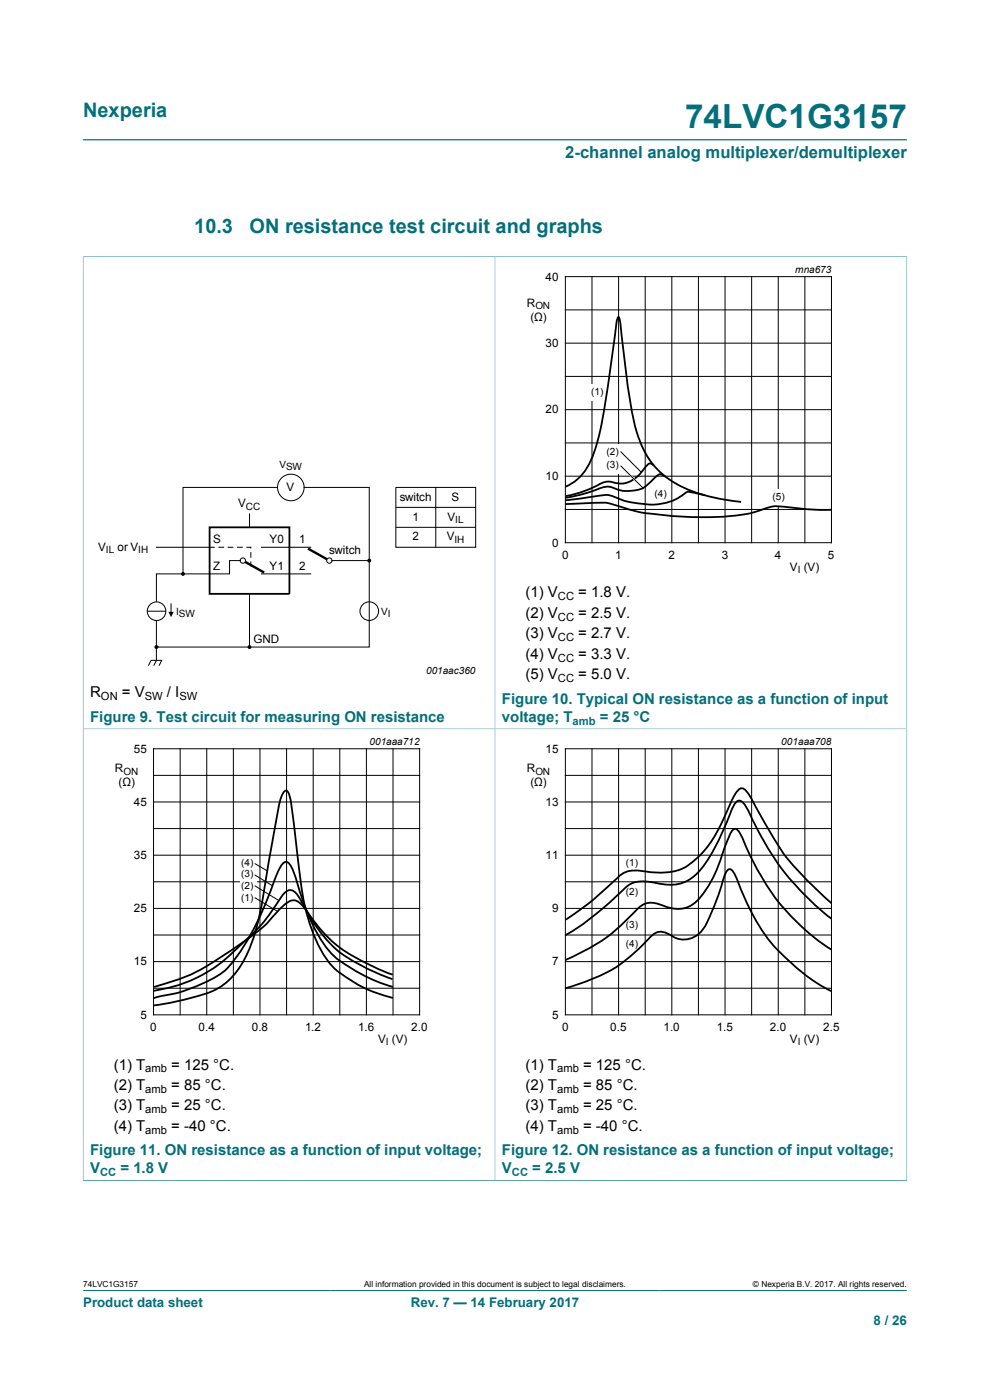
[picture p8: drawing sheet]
<svg xmlns="http://www.w3.org/2000/svg" width="210mm" height="297mm" viewBox="0 0 210 297" stroke-linecap="round" stroke-linejoin="round" font-family="sans-serif">
<path d="M17.6 29.7h174.8M17.6 54.4v100.2h87.4v-100.1h-87.4M17.6 273.8h174.8" fill="none" stroke="#036f7b" stroke-width=".21"/>
<g fill="none" stroke="#000" stroke-width=".21">
<path d="M31.5 141.2l.5-1.1h2.3l-.6 1.1M33.2 140.1l-.6 1.1"/>
<circle cx="78.3" cy="129.6" r="1.98"/>
</g>
<path d="M65.3 116.4l4.6 2.5" fill="none" stroke="#000" stroke-width=".51"/>
<circle cx="69.9" cy="118.9" r=".56" fill="#fff"/>
<g fill="none" stroke="#000" stroke-width=".21">
<path d="M70.4 118.9h7.9"/>
<circle cx="69.9" cy="118.9" r=".56"/>
</g>
<path d="M51.5 118.9l4.5 2.6" fill="none" stroke="#000" stroke-width=".51"/>
<circle cx="51.5" cy="118.9" r=".56" fill="#fff"/>
<g fill="none" stroke="#000" stroke-width=".21">
<path d="M119.9 58.7h56.5v56.4h-56.5zM125.6 58.7v56.4M131.2 58.7v56.4M136.9 58.7v56.4M142.5 58.7v56.4M148.2 58.7v56.4M153.8 58.7v56.4M159.4 58.7v56.4M165.1 58.7v56.4M170.7 58.7v56.4M119.9 79.9h56.5M119.9 72.8h56.5"/>
<path d="M119.9 65.7h56.5M119.9 94h56.5M119.9 86.9h56.5M33.2 116.1h12.2M46.4 116.1h1M48.4 116.1h1M50.4 116.1h1M51 118.9h-2.3v2.8h-15.5v6M52.4 116.1h.8v.1M52.9 109v2.9M53.2 117.2v1M53.2 119.2v.9"/>
<path d="M55.5 116.1h10.4M58.9 103.4h-20.1v18.3M64.5 103.4h13.8v33.9h-25.4M84 103.4h16.9v12.7h-16.9zM84 107.6h16.9M84 111.9h16.9M92.4 103.4v12.7M119.9 108.1h56.5M119.9 101h56.5M31.2 129.7h4M33.2 131.6v8.5M36.3 128.1v2.1"/>
<path d="M52.9 126v11.3h-19.7M55.5 121.7h10.4"/>
<circle cx="51.5" cy="118.9" r=".56"/>
<circle cx="61.7" cy="103.4" r="2.81"/>
<circle cx="33.2" cy="129.7" r="1.98"/>
</g>
<g fill="#000">
<path d="M35.7 129.8h1.1l-.5 1.1z"/>
<circle cx="78.3" cy="118.9" r=".28"/>
<circle cx="33.2" cy="137.3" r=".28"/>
<circle cx="38.8" cy="121.7" r=".28"/>
<circle cx="52.9" cy="137.3" r=".28"/>
</g>
<g fill="none" stroke="#000" stroke-width=".25">
<circle cx="78.3" cy="118.9" r=".28"/>
<circle cx="33.2" cy="137.3" r=".28"/>
<circle cx="38.8" cy="121.7" r=".28"/>
<circle cx="52.9" cy="137.3" r=".28"/>
</g>
<path d="M138.7 98.8a.91 .91 0 0 0-.8-.5 .91 .91 0 0 0-.8 .6 8.3 8.3 0 0 1-4.5 3.6l-1.5 .1a4.7 4.7 0 0 0-3.6-.1 23.5 23.5 0 0 1-7.6 2.7M44.5 111.9h16.9v14.1h-16.9zM141.1 101h-.1a1.23 1.23 0 0 0-1.8 0l-1 1a5.9 5.9 0 0 1-5.4 2.2l-2-.4a4.2 4.2 0 0 0-4.4 .1 32.2 32.2 0 0 1-6.5 1.7" fill="none" stroke="#000" stroke-width=".38"/>
<path d="M192.4 54.4v100.2h-87.4v-100.1h87.4" fill="none" stroke="#036f7b" stroke-width=".21"/>
<path d="M107.2 55.9h81.9v66.3h-81.9z" fill="none" stroke="#fff" stroke-width=".21"/>
<g fill="#fff">
<path d="M125 81.5h3.4v3.4h-3.4z"/>
<path d="M128.3 94.3h3.4v3.4h-3.4z"/>
<path d="M128.3 97.1h3.4v3.4h-3.4z"/>
<path d="M138.5 103.2h3.4v3.5h-3.4z"/>
<path d="M163.5 103.8h3.4v3.4h-3.4z"/>
</g>
<path d="M119.9 103.3a11 11 0 0 0 6.2-7.4 106.7 106.7 0 0 0 3.5-18.7l.7-5a15.9 15.9 0 0 1 .9-4.9l.3 .9 .6 5.4a126.6 126.6 0 0 0 2.9 18 17.9 17.9 0 0 0 12.4 12.8 43 43 0 0 0 9.8 2.1M119.9 106.9l5.5-.2a12.3 12.3 0 0 1 6.9 1 42.3 42.3 0 0 0 9.4 1.7 57.9 57.9 0 0 0 18.4-.8l.8-.2a9.6 9.6 0 0 1 6.8-.7l4.7 .4h4M149.5 105.1l-2.4-.6a1.93 1.93 0 0 0-2.5 .6 13.1 13.1 0 0 1-10.1 1.6l-3-.8a5.5 5.5 0 0 0-4.5-.7l-7.1 .9M83.3 207.7a43.1 43.1 0 0 1-11.8-6.1 39.9 39.9 0 0 1-8.1-11.4 2.01 2.01 0 0 0-2.4-1.2 11.3 11.3 0 0 0-2.7 3.3 41.4 41.4 0 0 1-8.3 9.1 30.1 30.1 0 0 1-17.4 8.8M83.3 206.8a44.2 44.2 0 0 1-12.8-7.1l-2.7-2.8-2-2.6a8.8 8.8 0 0 0-3.1-3.3 3 3 0 0 0-2.7 1.2l-.9 .9a30.9 30.9 0 0 1-8.1 7.2l-2.6 1.7a39.8 39.8 0 0 1-12.8 6.5l-2.9 .9M83.3 209.4a35.8 35.8 0 0 1-12.6-6.7 30.8 30.8 0 0 1-6.5-11.7l-1.1-3.7a9.1 9.1 0 0 0-2.1-4.4 1.46 1.46 0 0 0-1.7 1.2l-1.3 3.4a62 62 0 0 1-8.7 16.7 17.1 17.1 0 0 1-7.7 5 28.7 28.7 0 0 1-8 2.2l-1 .4M83.3 211.7a27.8 27.8 0 0 1-13.1-7 31.7 31.7 0 0 1-5.9-14.2l-1.5-11.5a83.2 83.2 0 0 0-1.5-10.7l-.3-.4-.3-.2a2.22 2.22 0 0 0-1.2 1.8l-2.4 12.8a160.6 160.6 0 0 1-2.8 15 22.8 22.8 0 0 1-5.8 10.7 14.6 14.6 0 0 1-7 3.4l-4.4 1.1-4.5 .8" fill="none" stroke="#000" stroke-width=".38"/>
<path d="M131.7 95.9l4 4M131.7 98.9l4.4 4.3" fill="none" stroke="#fff" stroke-width=".38"/>
<g fill="none" stroke="#000" stroke-width=".21">
<path d="M131.7 95.9l4.3 4.3M131.7 98.9l4.7 4.6M32.6 158.8h56.4v56.5h-56.4zM38.2 158.8v56.5M43.9 158.8v56.5M49.5 158.8v56.5M55.1 158.8v56.5M60.8 158.8v56.5M66.4 158.8v56.5M72.1 158.8v56.5M77.7 158.8v56.5M83.4 158.8v56.5"/>
<path d="M32.6 164.5h56.4M32.6 175.8h56.4M32.6 170.1h56.4M32.6 187.1h56.4M32.6 198.4h56.4M32.6 181.4h56.4M32.6 192.7h56.4M32.6 209.6h56.4M32.6 204h56.4"/>
</g>
<path d="M17.6 250.4h87.4v-95.8h-87.4v95.9" fill="none" stroke="#036f7b" stroke-width=".21"/>
<path d="M19.9 156h81.8v66.3h-81.8z" fill="none" stroke="#fff" stroke-width=".21"/>
<path d="M50.9 182.5h3.5v9.4h-3.5z" fill="#fff"/>
<g fill="none" stroke="#000" stroke-width=".21">
<path d="M119.9 158.8h56.5v56.5h-56.5zM125.6 158.8v56.5M131.2 158.8v56.5M136.9 158.8v56.5M142.5 158.8v56.5M148.2 158.8v56.5M153.8 158.8v56.5M159.4 158.8v56.5M165.1 158.8v56.5M170.7 158.8v56.5M119.9 164.5h56.5M119.9 175.8h56.5"/>
<path d="M119.9 170.1h56.5M54 190.4l4.8 2.9M54 187.9l5.1 3.1M54 185.6l3.9 2.3M54 183.2l2.7 1.6M119.9 187.1h56.5M119.9 198.4h56.5M119.9 181.4h56.5M119.9 192.7h56.5M119.9 209.6h56.5M119.9 204h56.5"/>
</g>
<path d="M192.4 250.4h-87.4v-95.8h87.4v95.9" fill="none" stroke="#036f7b" stroke-width=".21"/>
<path d="M107.2 156h81.9v66.3h-81.9z" fill="none" stroke="#fff" stroke-width=".21"/>
<path d="M176.3 191.6l-1.5-1.4a52.9 52.9 0 0 1-13-16.3l-2-3.8a6 6 0 0 0-2.2-2.8 1.44 1.44 0 0 0-1.5 1l-1.5 2.9a29.4 29.4 0 0 1-6.7 10.8 10.3 10.3 0 0 1-8.9 3.1 22.7 22.7 0 0 0-5.7-.3 10.2 10.2 0 0 0-3.6 2.6l-4.2 3.7-5.6 4M176.3 194.9a55.3 55.3 0 0 1-17.2-22.1 4.7 4.7 0 0 0-2.2-2.9 1.66 1.66 0 0 0-1.4 1.3l-.3 .6a46.4 46.4 0 0 1-6.8 13 8 8 0 0 1-8.1 2.7l-2.2-.4a5.8 5.8 0 0 0-6.3 2 66.2 66.2 0 0 1-11.9 9.3M120 209.6a39.1 39.1 0 0 0 12.2-5.5l2.8-2.4 2.5-2.5a3.1 3.1 0 0 1 4.4-1 5 5 0 0 0 7.4-1.3 56.7 56.7 0 0 0 4.5-11.3l.6-1 .3-.2a1.99 1.99 0 0 1 1.4 1.7 50 50 0 0 0 7.9 14.5 44.8 44.8 0 0 0 12.3 9.7M176.4 201.5a46.7 46.7 0 0 1-18-21.6 11.6 11.6 0 0 0-2-3.9l-.4-.2a1.61 1.61 0 0 0-1.2 1.4l-1.1 2.7a28.9 28.9 0 0 1-5.8 11.2 6 6 0 0 1-6.8 1.2l-.7-.3a4.3 4.3 0 0 0-5.5 1.2 38.9 38.9 0 0 1-15 10.5" fill="none" stroke="#000" stroke-width=".38"/>
<text font-size="7.1" fill="#036f7b" x="145.3" y="27.2">74LVC1G3157</text>
<g font-size="4.2" fill="#036f7b">
<text x="17.6" y="24.8">Nexperia</text>
<text x="41.2" y="49.5">10.3</text>
<text x="52.9" y="49.5">ON resistance test circuit and graphs</text>
</g>
<text font-size="3.5" fill="#036f7b" x="119.9" y="33.5">2-channel analog multiplexer/demultiplexer</text>
<g font-size="3.2">
<text x="111.5" y="126.7">(1) V</text>
<text x="111.5" y="131.1">(2) V</text>
<text x="122.7" y="126.7">= 1.8 V.</text>
<text x="122.7" y="131.1">= 2.5 V.</text>
<text x="111.5" y="135.4">(3) V</text>
<text x="122.7" y="135.4">= 2.7 V.</text>
<text x="111.5" y="139.8">(4) V</text>
<text x="122.7" y="139.8">= 3.3 V.</text>
<text x="19.1" y="147.9">R</text>
<text x="25.9" y="147.9">= V</text>
<text x="35.4" y="147.9">/ I</text>
<text x="111.5" y="144.1">(5) V</text>
<text x="122.7" y="144.1">= 5.0 V.</text>
<text x="24.1" y="226.9">(1) T</text>
<text x="36.3" y="226.9">= 125 °C.</text>
<text x="111.5" y="226.9">(1) T</text>
<text x="123.7" y="226.9">= 125 °C.</text>
<text x="24.1" y="231.2">(2) T</text>
<text x="36.3" y="231.2">= 85 °C.</text>
<text x="111.5" y="231.2">(2) T</text>
<text x="123.7" y="231.2">= 85 °C.</text>
<text x="24.1" y="235.6">(3) T</text>
<text x="24.1" y="239.9">(4) T</text>
<text x="36.3" y="235.6">= 25 °C.</text>
<text x="36.3" y="239.9">= -40 °C.</text>
<text x="111.5" y="235.6">(3) T</text>
<text x="111.5" y="239.9">(4) T</text>
<text x="123.7" y="235.6">= 25 °C.</text>
<text x="123.7" y="239.9">= -40 °C.</text>
</g>
<g font-size="3.2" fill="#036f7b">
<text x="106.5" y="149.3">Figure 10. Typical ON resistance as a function of input</text>
<text x="19.1" y="153.1">Figure 9. Test circuit for measuring ON resistance</text>
<text x="106.5" y="153.1">voltage; T</text>
<text x="127.2" y="153.1">= 25 °C</text>
<text x="19.1" y="245.1">Figure 11. ON resistance as a function of input voltage;</text>
<text x="106.5" y="245.1">Figure 12. ON resistance as a function of input voltage;</text>
<text x="19.1" y="248.9">V</text>
<text x="25.6" y="248.9">= 1.8 V</text>
<text x="106.5" y="248.9">V</text>
<text x="112.9" y="248.9">= 2.5 V</text>
</g>
<g font-size="2.8" fill="#036f7b">
<text x="17.6" y="277.3">Product data sheet</text>
<text x="87.1" y="277.3">Rev. 7 — 14 February 2017</text>
<text x="185.3" y="281">8 / 26</text>
</g>
<g font-size="2.5">
<text x="115.7" y="59.5">40</text>
<text x="111.7" y="65">R</text>
<text x="112.5" y="68.1">(Ω)</text>
<text x="115.7" y="73.6">30</text>
<text x="115.7" y="87.7">20</text>
<text x="115.7" y="101.9">10</text>
<text x="50.5" y="107.6">V</text>
<text x="60.8" y="104.2">V</text>
<text x="84.8" y="106.2">switch</text>
<text x="95.8" y="106.2">S</text>
<text x="87.5" y="110.5">1</text>
<text x="94.9" y="110.5">V</text>
<text x="20.8" y="116.9">V</text>
<text x="24.9" y="116.9">or V</text>
<text x="45.3" y="115.2">S</text>
<text x="57.2" y="115.2">Y0</text>
<text x="63.5" y="115.2">1</text>
<text x="69.8" y="117.5">switch</text>
<text x="87.5" y="114.6">2</text>
<text x="94.8" y="114.6">V</text>
<text x="117.1" y="116">0</text>
<text x="119.2" y="118.5">0</text>
<text x="130.5" y="118.5">1</text>
<text x="141.8" y="118.5">2</text>
<text x="153.1" y="118.5">3</text>
<text x="164.4" y="118.5">4</text>
<text x="175.6" y="118.5">5</text>
<text x="45.3" y="120.9">Z</text>
<text x="57.2" y="120.9">Y1</text>
<text x="63.5" y="120.9">2</text>
<text x="167.6" y="121">V (V)</text>
<text x="53.8" y="136.4">GND</text>
<text x="28.4" y="159.7">55</text>
<text x="115.7" y="159.7">15</text>
<text x="24.4" y="163.8">R</text>
<text x="25.1" y="166.8">(Ω)</text>
<text x="111.7" y="163.8">R</text>
<text x="112.5" y="166.8">(Ω)</text>
<text x="28.4" y="171">45</text>
<text x="115.7" y="171">13</text>
<text x="28.4" y="182.2">35</text>
<text x="115.7" y="182.2">11</text>
<text x="28.4" y="193.5">25</text>
<text x="117.1" y="193.5">9</text>
<text x="28.4" y="204.8">15</text>
<text x="117.1" y="204.8">7</text>
<text x="29.8" y="216.1">5</text>
<text x="31.9" y="218.7">0</text>
<text x="42.1" y="218.7">0.4</text>
<text x="53.4" y="218.7">0.8</text>
<text x="64.7" y="218.7">1.2</text>
<text x="75.9" y="218.7">1.6</text>
<text x="80.2" y="221.2">V (V)</text>
<text x="87.2" y="218.7">2.0</text>
<text x="117.1" y="216.1">5</text>
<text x="119.2" y="218.7">0</text>
<text x="129.5" y="218.7">0.5</text>
<text x="140.8" y="218.7">1.0</text>
<text x="152.1" y="218.7">1.5</text>
<text x="163.3" y="218.7">2.0</text>
<text x="167.6" y="221.2">V (V)</text>
<text x="174.6" y="218.7">2.5</text>
</g>
<g font-size="2.4">
<text x="118.4" y="127.4">CC</text>
<text x="118.4" y="131.7">CC</text>
<text x="118.4" y="136">CC</text>
<text x="118.4" y="140.4">CC</text>
<text x="21.4" y="148.5">ON</text>
<text x="30.7" y="148.5">SW</text>
<text x="38.1" y="148.5">SW</text>
<text x="118.4" y="144.7">CC</text>
<text x="30.8" y="227.5">amb</text>
<text x="118.2" y="227.5">amb</text>
<text x="30.8" y="231.8">amb</text>
<text x="118.2" y="231.8">amb</text>
<text x="30.8" y="236.2">amb</text>
<text x="118.2" y="236.2">amb</text>
<text x="30.8" y="240.5">amb</text>
<text x="118.2" y="240.5">amb</text>
</g>
<g font-size="2.4" fill="#036f7b">
<text x="121.5" y="153.7">amb</text>
<text x="21.2" y="249.6">CC</text>
<text x="108.6" y="249.6">CC</text>
</g>
<g font-size="2.1">
<text x="168.7" y="57.9">mna673</text>
<text x="113.6" y="65.5">ON</text>
<text x="125.4" y="83.7">(</text>
<text x="126.1" y="83.7">1)</text>
<text x="59.3" y="99.3">VSW</text>
<text x="128.6" y="96.5">(2)</text>
<text x="128.6" y="99.3">(3)</text>
<text x="138.9" y="105.4">(4)</text>
<text x="163.9" y="106">(5)</text>
<text x="52.2" y="108.1">CC</text>
<text x="96.6" y="110.9">IL</text>
<text x="22.5" y="117.4">IL</text>
<text x="29.3" y="117.4">IH</text>
<text x="96.4" y="115.2">IH</text>
<text x="169.2" y="121.5">I</text>
<text x="37.4" y="130.5">ISW</text>
<text x="80.9" y="130.5">VI</text>
<text x="90.4" y="142.9">001aac360</text>
<text x="78.4" y="158">001aaa712</text>
<text x="165.7" y="158">001aaa708</text>
<text x="26.2" y="164.3">ON</text>
<text x="113.6" y="164.3">ON</text>
<text x="51.2" y="183.6">(4)</text>
<text x="132.8" y="183.7">(1)</text>
<text x="51.2" y="186.1">(3)</text>
<text x="51.2" y="188.6">(2)</text>
<text x="51.2" y="191">(1)</text>
<text x="132.8" y="190">(2)</text>
<text x="132.8" y="196.9">(3)</text>
<text x="132.8" y="200.9">(4)</text>
<text x="81.9" y="221.6">I</text>
<text x="169.2" y="221.6">I</text>
</g>
<g font-size="1.8">
<text x="17.6" y="273.1">74LVC1G3157</text>
<text x="77.2" y="273.1">All information provided in this document is subject to legal disclaimers.</text>
<text x="159.7" y="273.1">© Nexperia B.V. 2017. All rights reserved.</text>
</g>
</svg>
